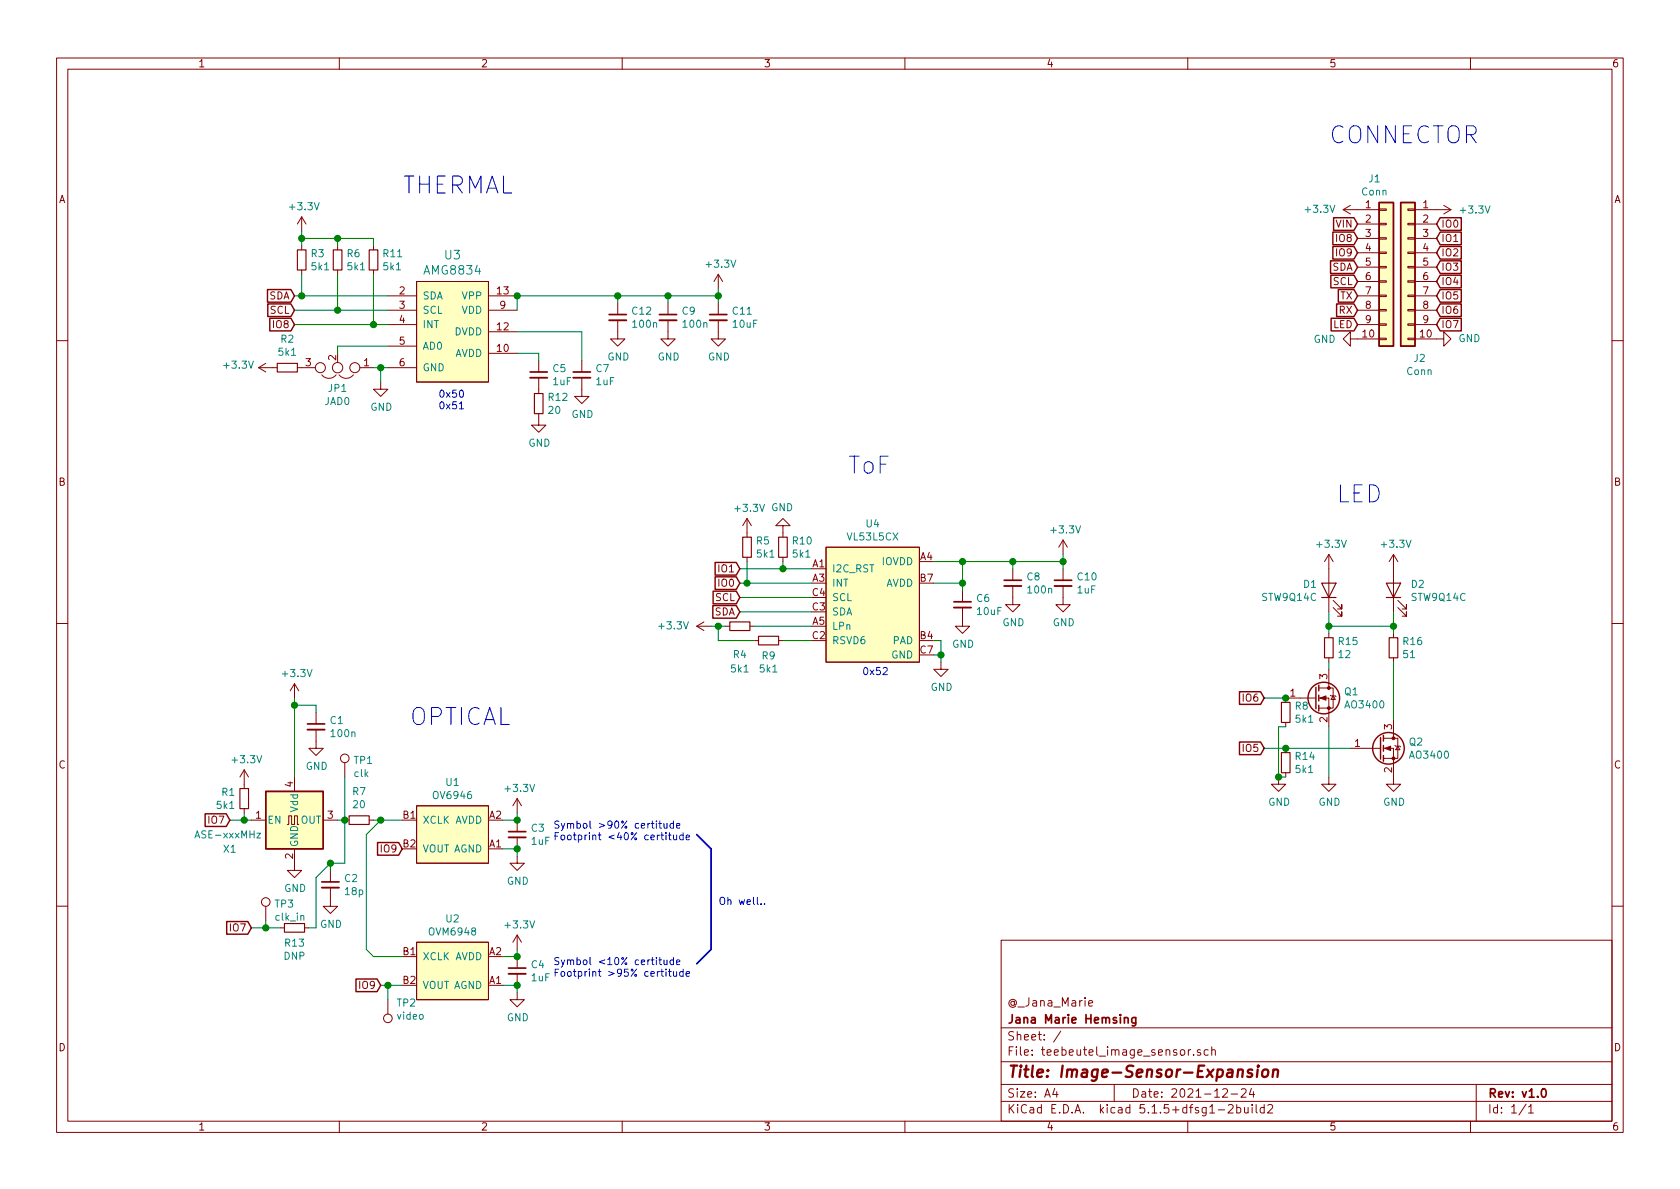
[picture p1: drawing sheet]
<svg xmlns="http://www.w3.org/2000/svg" width="297mm" height="210mm" viewBox="0 0 297 210" stroke-linecap="round" stroke-linejoin="round" font-family="sans-serif">
<g fill="none" stroke="#840000" stroke-width=".18">
<path d="M10 10.3h277v189.9h-277zM12 12.2h273v186.1h-273zM60 10.3v1.9M110 10.3v1.9M160 10.3v1.9M210 10.3v1.9M260 10.3v1.9M53.3 38.3v2.6M53.3 38.3l-.7 1.3M53.3 38.3l.8 1.3M237.5 37.1h6.3M237.5 37.1l1.3 .7"/>
<path d="M238.8 36.3l-1.3 .8M240 39.6h3.8M243.8 39.5h1.3v.2h-1.3zM243.8 37h1.3v.2h-1.3zM248.9 39.5h1.3v.2h-1.3zM248.9 37h1.3v.2h-1.3zM250.2 37.1h6.3M250.2 39.6h3.8M255.3 36.3l1.2 .8M256.5 37.1l-1.2 .7M53.3 43.4v.8M53.3 47.7v.8"/>
<path d="M59.7 43.4v.8M59.7 47.7v.8M66 43.4v.8M66 47.7v.8M68.6 52.3h5.1M68.6 54.9h5.1M68.6 57.4h5.1M73.7 49.8h12.7v17.8h-12.7zM86.4 58.7h5M86.4 52.3h5M86.4 54.9h5M109.2 56.6v3.3h1.3l-1.3 1.3-1.3-1.3h1.3"/>
<path d="M109.2 53.6v2M118.1 56.6v3.3h1.3l-1.3 1.3-1.3-1.3h1.3M118.1 53.6v2M127 56.6v3.3h1.3l-1.3 1.3-1.3-1.3h1.3M127 48.5l-.8 1.3M127 48.5v2.5M127 53.6v2M127 48.5l.8 1.3M238.8 59.9v-1.2l-1.3 1.2 1.3 1.3v-1.3h5M240 52.3h3.8M240 54.9h3.8M240 57.4h3.8"/>
<path d="M240 42.2h3.8M240 44.7h3.8M240 47.2h3.8M240 49.8h3.8M243.8 52.2h1.3v.2h-1.3zM243.8 54.7h1.3v.3h-1.3zM243.8 57.3h1.3v.2h-1.3zM243.8 59.8h1.3v.3h-1.3zM243.8 49.7h1.3v.2h-1.3zM243.8 44.6h1.3v.2h-1.3zM243.8 42h1.3v.3h-1.3zM243.8 47.1h1.3v.3h-1.3z"/>
<path d="M248.9 52.2h1.3v.2h-1.3zM248.9 54.7h1.3v.3h-1.3zM248.9 57.3h1.3v.2h-1.3zM248.9 59.8h1.3v.3h-1.3zM248.9 49.7h1.3v.2h-1.3zM248.9 44.6h1.3v.2h-1.3zM248.9 42h1.3v.3h-1.3zM248.9 47.1h1.3v.3h-1.3zM250.2 59.9h5.1v-1.2l1.2 1.2-1.2 1.3v-1.3M250.2 52.3h3.8M250.2 54.9h3.8M250.2 57.4h3.8"/>
<path d="M250.2 42.2h3.8M250.2 44.7h3.8M250.2 47.2h3.8M250.2 49.8h3.8M10 60.2h2M45.7 65h3.3M45.7 65l1.3 .8M47 64.3l-1.3 .7M52.6 65h3.2M56.9 66.3a1.63 1.63 0 0 0 2.5 0M59.9 66.3a1.63 1.63 0 0 0 2.6 0M63.6 65h2.4"/>
<path d="M67.3 67.6v1.2h1.3l-1.3 1.3-1.3-1.3h1.3M68.6 61.2h5.1M68.6 65h5.1M86.4 62.5h5M95.2 73.1v2.1h1.3l-1.3 1.2-1.2-1.2h1.2M95.2 63.7v2.1M95.2 66.8v2.8M102.9 66.8v3.3h1.2l-1.2 1.3-1.3-1.3h1.3M102.9 63.7v2.1M285 60.2h2M132.1 91.7l-.8 1.3M132.1 91.7v3.3"/>
<path d="M132.1 98.5v.8M132.1 91.7l.7 1.3M138.4 93h1.3l-1.3-1.3-1.2 1.3h1.2v2M138.4 98.5v.8M146 96.8h16.6v20.3h-16.6zM188 95.5l-.8 1.3M188 95.5v2.5M188 95.5l.7 1.3M234.9 98v10.2M234.9 98l-.7 1.3M234.9 98l.8 1.3M246.4 98v10.2"/>
<path d="M246.4 98l-.8 1.3M246.4 98l.7 1.3M10 110.3h2M123.2 110.7l1.3 .8M123.2 110.7h2.5M124.5 110l-1.3 .7M128.3 110.7h.7M132.6 110.7h.7M133.3 113.3h.8M137.7 113.3h.7M166.4 117.1v1.3h1.2l-1.2 1.2-1.3-1.2h1.3M170.2 107.4v3.3h1.2l-1.2 1.3-1.3-1.3h1.3"/>
<path d="M170.2 104.4v2M179.1 103.6v3.3h1.2l-1.2 1.3-1.3-1.3h1.3M179.1 100.6v2M188 103.6v3.3h1.2l-1.2 1.3-1.3-1.3h1.3M188 100.6v2M234.9 112v.8M234.9 116.3v.8M234.9 118.4v3.3M235.7 107.4l1.5 1.6v-.8v.8h-.7M235.7 106.2l1.5 1.5v-.8v.8h-.7M246.4 112v.8M246.4 116.3v.8"/>
<path d="M247.1 107.4l1.6 1.6v-.8v.8h-.8M247.1 106.2l1.6 1.5v-.8v.8h-.8M285 110.3h2M43.2 136.1l-.8 1.3M43.2 136.1v3.3M43.2 136.1l.7 1.3M52.1 120.9v2.5M52.1 137.4v2.5M52.1 120.9l-.8 1.3M52.1 120.9l.7 1.3M55.9 129v3.3h1.2l-1.2 1.3-1.3-1.3h1.3M55.9 126v2"/>
<path d="M61 134.9v2.5M226.1 137.4v1.3h1.2l-1.2 1.2-1.3-1.2h1.3M227.3 127.8v.7M227.3 132.3v.8M227.3 136.6v.8M232.7 123.4h-5.4v.8M233.2 123.4h1.7v5.1M233.2 121.7h2.5v3.5h-2.5M234.9 137.4v1.3h1.3l-1.3 1.2-1.2-1.2h1.2M235.2 122.9l.1 .2h.8l.1 .1M235.7 123.1l.4 .6h-.8zM238.8 132.3h5.3"/>
<path d="M244.6 132.3h1.8v6.4h1.2l-1.2 1.2-1.3-1.2h1.3M244.6 130.6h2.5v3.5h-2.5M246.4 127.2v3.4M246.6 131.8l.2 .1h.7l.1 .2M247.1 131.9l.4 .7h-.7zM43.2 143v.8M44.4 145h2.6M50.8 145.8h.3v-1.5h.5v1.5h.5v-1.5h.5v1.5h.2M52.1 150.1v3.8h1.2l-1.2 1.3-1.3-1.3h1.3M57.1 145h2.6M58.4 157v3.3h1.3l-1.3 1.2-1.3-1.2h1.3M58.4 153.9v2.1"/>
<path d="M61 145h.7M65.3 145h.7M73.7 142.5h12.7v10.1h-12.7zM91.4 151.4v1.2h1.3l-1.3 1.3-1.2-1.3h1.2M91.4 141.2l-.7 1.3M91.4 141.2v2.6M91.4 145v2.1M91.4 148.1v2M91.4 141.2l.8 1.3M10 160.2h2M47 160.3v2.5M49.5 164.1h.8"/>
<path d="M53.8 164.1h.8M68.6 176.8v2.5M73.7 166.6h12.7v10.2h-12.7zM91.4 175.5v1.3h1.3l-1.3 1.2-1.2-1.2h1.2M91.4 165.3v2.6M91.4 169.2v2M91.4 172.2v2M91.4 165.3l-.7 1.3M91.4 165.3l.8 1.3M177 166.3h108v32h-108zM192.5 177.4l.7-.1-.1-.3-.4-.1-.2 .2 .1 .7h.5M285 160.2h2"/>
<path d="M60 198.3v1.9M110 198.3v1.9M160 198.3v1.9M177 194.8h108M177 191.8h108M177 187.8h108M177 181.8h108M186.5 192.5l-.4 1h1M186.8 193v1M187.6 182.3l-1.3 2M197 191.8v3M210 198.3v1.9"/>
<path d="M210.1 185.6v1M210.5 185.6l-.4 .3M211 186.5v.1M212.2 185.7l-.3-.1-.2 .2 .1 .2 .4 .2v.3h-.5M213.6 185.7l-.4-.1-.3 .3 .1 .6 .2 .1 .4-.1M214.2 185.7l.3-.1 .3 .1 .1 .9M214.2 185.1v1.5M215.4 196.3h1.1M216.2 192.7l.2-.2h.4l.2 .5-.9 1h.9M217.2 195.5l.2-.2h.4l.2 .5-.9 1h.9M217.7 193.5h1.1M218.7 195.9l.4-.1 .3 .3-.1 .6h-.6"/>
<path d="M218.7 195.3v1.5M219.5 192.7l.2-.2h.3l.3 .2v.3v.2l-.9 .8h.9M220 195.8l.1 .9 .3 .1 .3-.1M220.7 195.8v1M221.3 192.5l-.4 1h.9M221.4 195.3v.2M221.4 195.8v1M221.6 193v1M222.1 195.3v1.3l.2 .2M223.5 195.9l-.4-.1-.3 .3 .1 .6 .2 .1 .4-.1M223.5 195.3v1.5M224.2 195.5l.2-.2h.3l.3 .5-.9 1h.9"/>
<path d="M260 198.3v1.9M261 191.8v6.5M269.8 195.2l-1.2 2M270.3 195.8l.4-.5v1.5M270.3 196.8h.8"/>
<circle cx="56.6" cy="65" r=".89"/>
<circle cx="59.7" cy="65" r=".91"/>
<circle cx="62.7" cy="65" r=".89"/>
<circle cx="61" cy="134.1" r=".76"/>
<circle cx="47" cy="159.5" r=".76"/>
<circle cx="68.6" cy="180.1" r=".76"/>
</g>
<g fill="none" stroke="#840000" stroke-width=".3">
<path d="M107.7 55.6h3M116.6 55.6h3M125.5 55.6h3M93.7 65.8h3.1M101.3 65.8h3.1M168.7 106.4h3M177.5 102.6h3.1M186.4 102.6h3.1M54.4 128h3M56.9 156h3M89.9 147.1h3.1M89.9 171.2h3.1"/>
<path d="M198.8 179.9v1M200.8 179.9v1.2l-.3 .3h-.3M198.8 180.1l.1-.1a.37 .37 0 0 1 .6 .1v.8M200.8 180l-.4-.1-.3 .3 .1 .6h.6M272.7 192.7l.2-.2a.81 .81 0 0 1 .6 .6 .81 .81 0 0 1-.3 .8l-.2 .1a.79 .79 0 0 1-.3-1.3z"/>
</g>
<path d="M221.4 189.2a.49 .49 0 0 0-.8 .3l.1 .2 .5 .1 .2 .3-.3 .3-.6-.1M222.4 189.1l-.2 1.3M222.5 188.4l-.1 .1 .1 .1v-.2v.2M223.3 189.3a.53 .53 0 0 1 .6-.2 .53 .53 0 0 1 .4 .4l-.1 .6a.54 .54 0 0 1-.5 .4 .54 .54 0 0 1-.6-.4zM225.1 189.3a.5 .5 0 0 1 .9 .1l-.1 1M225.2 189.1l-.2 1.3" fill="none" stroke="#840000" stroke-width=".41"/>
<g fill="none" stroke="#840000" stroke-width=".2">
<path d="M52.6 44.2h1.5v3.5h-1.5zM58.9 44.2h1.6v3.5h-1.6zM65.3 44.2h1.5v3.5h-1.5zM49 64.3h3.6v1.5h-3.6zM94.5 69.6h1.5v3.5h-1.5zM131.3 95h1.5v3.5h-1.5zM137.7 95h1.5v3.5h-1.5zM129 110h3.6v1.5h-3.6zM134.1 112.5h3.6v1.5h-3.6zM233.7 103.1h2.5l-1.3 2.6zM233.7 105.7h2.5M234.2 112.8h1.5v3.5h-1.5z"/>
<path d="M245.1 103.1h2.5l-1.2 2.6zM245.1 105.7h2.5M245.6 112.8h1.5v3.5h-1.5zM42.4 139.4h1.5v3.6h-1.5zM226.6 124.2h1.5v3.6h-1.5zM226.6 133.1h1.5v3.5h-1.5zM61.7 144.3h3.6v1.5h-3.6zM50.3 163.3h3.5v1.5h-3.5z"/>
</g>
<g fill="#ffffc2" stroke="#ffffc2" stroke-width=".18">
<path d="M47 139.9h10.1v10.2h-10.1z"/>
<path d="M73.7 142.5h12.7v10.1h-12.7z"/>
<path d="M73.7 49.8h12.7v17.8h-12.7z"/>
<path d="M247.6 35.8h2.6v25.4h-2.6z"/>
<path d="M243.8 35.8h2.6v25.4h-2.6z"/>
<path d="M146 96.8h16.6v20.3h-16.6z"/>
<path d="M73.7 166.6h12.7v10.2h-12.7z"/>
</g>
<g fill="none" stroke="#840000" stroke-width=".25">
<path d="M235.8 38.5h3.6l.6 1.1-.6 1.1h-3.6zM243.8 35.8h2.6v25.4h-2.6zM247.6 35.8h2.6v25.4h-2.6zM254.6 38.5h3.8v2.2h-3.8l-.6-1.1zM47.3 51.2h4.1l.7 1.1-.7 1.1h-4.1zM47.3 53.7h4.1l.7 1.2-.7 1.1h-4.1zM47.7 56.3h3.7l.7 1.1-.7 1.1h-3.7zM235.3 46.1h4.1l.6 1.1-.6 1.2h-4.1zM235.3 48.7h4.1l.6 1.1-.6 1.1h-4.1zM235.4 56.3h4l.6 1.1-.6 1.1h-4zM235.7 43.6h3.7l.6 1.1-.6 1.1h-3.7zM235.7 41h3.7l.6 1.2-.6 1.1h-3.7z"/>
<path d="M236.3 53.7h3.1l.6 1.2-.6 1.1h-3.1zM236.6 51.2h2.8l.6 1.1-.6 1.1h-2.8zM254.6 56.3h3.8v2.2h-3.8l-.6-1.1zM254.6 53.7h3.8v2.3h-3.8l-.6-1.1zM254.6 51.2h3.8v2.2h-3.8l-.6-1.1zM254.6 48.7h3.8v2.2h-3.8l-.6-1.1zM254.6 46.1h3.8v2.3h-3.8l-.6-1.2zM254.6 43.6h3.8v2.2h-3.8l-.6-1.1zM254.6 41h3.8v2.3h-3.8l-.6-1.1zM126.4 99.5h3.8l.6 1.1-.6 1.1h-3.8zM126 107.1h4.2l.6 1.1-.6 1.1h-4.2zM126.1 104.5h4.1l.6 1.2-.6 1.1h-4.1z"/>
<path d="M126.4 102h3.8l.6 1.1-.6 1.1h-3.8zM47 139.9h10.1v10.2h-10.1zM219.2 131.2h3.7l.6 1.1-.6 1.1h-3.7zM219.2 122.3h3.7l.6 1.1-.6 1.2h-3.7zM232.7 121.5v3.8M233.2 121.2v1M233.2 122.9v1M233.2 124.7v1M244.1 130.4v3.8M244.6 130v1.1M244.6 131.8v1M244.6 133.6v1"/>
<path d="M36.3 143.9h3.7l.6 1.1-.6 1.1h-3.7zM66.8 149h3.7l.6 1.1-.6 1.1h-3.7zM40.1 163h3.7l.6 1.1-.6 1.1h-3.7zM62.9 173.1h3.8l.6 1.1-.6 1.2h-3.8z"/>
<circle cx="234.1" cy="123.4" r="2.79"/>
<circle cx="245.5" cy="132.3" r="2.79"/>
</g>
<path d="M45.4 147.3h.7l-.7 .9h.7" fill="none" stroke="#008484" stroke-width=".18"/>
<path d="M107.7 56.6h3M116.6 56.6h3M125.5 56.6h3M93.7 66.8h3.1M101.3 66.8h3.1M168.7 107.4h3M177.5 103.6h3.1M186.4 103.6h3.1M54.4 129h3M56.9 157h3M89.9 148.1h3.1M89.9 172.2h3.1" fill="none" stroke="#840000" stroke-width=".33"/>
<g fill="#840000" stroke="#840000" stroke-width=".18">
<path d="M244.9 132.3l1-.4v.8z"/>
<path d="M233.4 123.4l1-.3v.7z"/>
<circle cx="246.4" cy="134.1" r=".25"/>
<circle cx="246.4" cy="130.6" r=".25"/>
<circle cx="234.9" cy="125.2" r=".25"/>
<circle cx="234.9" cy="121.7" r=".25"/>
</g>
<path d="M123.2 147.6l2.5 2.5v17.8l-2.5 2.5" fill="none" stroke="#000084" stroke-width=".3"/>
<g fill="none" stroke="#008400" stroke-width=".18">
<path d="M52.1 54.9h16.5M52.1 52.3h16.5M52.1 57.4h16.5M53.3 42.2h12.7v1.2M53.3 40.9v2.5M53.3 48.5v3.8M59.7 42.2v1.2M59.7 48.5v6.4M66 48.5v8.9M91.4 58.7h11.5v5M109.2 52.3v1.3M118.1 52.3v1.3"/>
<path d="M127 52.3h-35.6v2.6M127 51v2.6M66 65h2.6M67.3 65v2.6M68.6 61.2h-8.9v1.3M91.4 62.5h3.8v1.2M132.1 99.3v3.8M138.4 99.3v1.3M165.1 99.3h22.9M170.2 99.3v5.1M179.1 99.3v1.3M188 98v2.6"/>
<path d="M125.7 110.7h2.6M127 110.7v2.6h6.3M130.8 100.6h12.7M130.8 103.1h12.7M130.8 105.7h12.7M130.8 108.2h12.7M133.3 110.7h10.2M138.4 113.3h5.1M165.1 103.1h5.1M165.1 113.3h1.3v3.8M165.1 115.8h1.3M234.9 110.7h11.5"/>
<path d="M234.9 108.2v3.8M234.9 117.1v1.3M246.4 108.2v3.8M246.4 117.1v10.1M52.1 124.7h3.8v1.3M52.1 123.4v14M61 137.4v15.2h-2.6M223.5 132.3h15.3M223.5 123.4h3.8M227.3 128.5h-1.2v8.9h1.2M234.9 128.5v8.9M40.6 145h3.8"/>
<path d="M43.2 143.8v1.2M58.4 152.6v1.3M58.4 152.6l-2.5 2.6v8.9h-1.3M59.7 145h1.3M66 145h5.1M67.3 145l-2.5 2.6v20.3l1.2 1.3h5.1M88.9 150.1h2.5v1.3M91.4 143.8v1.2h-2.5M44.4 164.1h5.1M47 162.8v1.3M67.3 174.2h3.8M68.6 174.2v2.6"/>
<path d="M88.9 174.2h2.5v1.3M91.4 167.9v1.3h-2.5"/>
</g>
<g fill="none" stroke="#0000c2" stroke-width=".18">
<path d="M81.2 71.4l.4-.4v1.3M81.2 72.3h.7M81.4 69.1l.1-.1a.69 .69 0 0 1 .5 .6 .69 .69 0 0 1-.5 .7l-.2-.3-.1-.2zM156.2 118.2l.4-.2 .3 .4-.1 .2-.7 .7h.8M116.5 145.6h.5M116.7 145.2v1.1l.3 .2M117.4 145.6v.8l.4 .1 .1-.2M117.8 147.2v.2M117.8 147.7v.8M117.9 145.6v.9M118.2 147.7h.5M118.4 147.2v1.1l.3 .2"/>
<path d="M119.1 145.7l-.4-.1-.2 .2 .1 .6h.5M119.1 147.7l.1 .8h.3l.1-.1M119.1 145.2v1.3M119.6 146l.6-.1v-.2l-.4-.1-.2 .2 .1 .6h.5M119.6 147.7v.8M120.8 147.7h-.4l-.2 .2 .1 .6h.5M120.8 147.2v1.3M121.3 148.1l.6-.1v-.3h-.4l-.2 .1 .1 .7h.5M134.6 159.8v.1M135.2 159.8v.1M116.5 169.7h.5M116.7 169.3v1.1l.3 .2"/>
<path d="M117.4 169.7v.8l.4 .1 .1-.1M117.8 171.4v.1M117.8 171.8v.8M117.9 169.7v.9M118.2 171.8h.5M118.4 171.4v1.1l.3 .1M119.1 169.8l-.4-.1-.2 .3 .1 .5h.5M119.1 171.8l.1 .8h.3l.1-.1M119.1 169.3v1.3M119.6 170.1l.6-.1v-.2l-.4-.1-.2 .2 .1 .6h.5M119.6 171.8v.8M120.8 171.9l-.4-.1-.2 .2 .1 .6h.5"/>
<path d="M120.8 171.4v1.2M121.3 172.2l.6-.1v-.2l-.4-.1-.2 .2 .1 .6h.5"/>
</g>
<g fill="#008400" stroke="#008400" stroke-width=".25">
<circle cx="226.1" cy="137.4" r=".51"/>
<circle cx="43.2" cy="145" r=".51"/>
<circle cx="67.3" cy="65" r=".51"/>
<circle cx="47" cy="164.1" r=".51"/>
<circle cx="227.3" cy="132.3" r=".51"/>
<circle cx="91.4" cy="169.2" r=".51"/>
<circle cx="227.3" cy="123.4" r=".51"/>
<circle cx="66" cy="57.4" r=".51"/>
<circle cx="188" cy="99.3" r=".51"/>
<circle cx="170.2" cy="99.3" r=".51"/>
<circle cx="170.2" cy="103.1" r=".51"/>
<circle cx="52.1" cy="124.7" r=".51"/>
<circle cx="179.1" cy="99.3" r=".51"/>
<circle cx="166.4" cy="115.8" r=".51"/>
<circle cx="91.4" cy="174.2" r=".51"/>
<circle cx="68.6" cy="174.2" r=".51"/>
<circle cx="235" cy="110.7" r=".51"/>
<circle cx="118.1" cy="52.3" r=".51"/>
<circle cx="109.2" cy="52.3" r=".51"/>
<circle cx="59.7" cy="42.2" r=".51"/>
<circle cx="91.4" cy="52.3" r=".51"/>
<circle cx="91.4" cy="145" r=".51"/>
<circle cx="91.4" cy="150.1" r=".51"/>
<circle cx="246.4" cy="110.7" r=".51"/>
<circle cx="58.4" cy="152.6" r=".51"/>
<circle cx="138.4" cy="100.6" r=".51"/>
<circle cx="59.7" cy="54.9" r=".51"/>
<circle cx="67.3" cy="145" r=".51"/>
<circle cx="53.3" cy="42.2" r=".51"/>
<circle cx="127" cy="110.7" r=".51"/>
<circle cx="61" cy="145" r=".51"/>
<circle cx="53.3" cy="52.3" r=".51"/>
<circle cx="132.1" cy="103.1" r=".51"/>
<circle cx="127" cy="52.3" r=".51"/>
</g>
<g font-size="4.2" fill="#0000c2">
<text x="234.9" y="25.4">CONNECTOR</text>
<text x="71.1" y="34.3">THERMAL</text>
<text x="149.9" y="83.8">ToF</text>
<text x="236.2" y="88.9">LED</text>
<text x="72.4" y="128.3">OPTICAL</text>
</g>
<text font-size="2.8" fill="#840000" x="178" y="190.5">Title: Image-Sensor-Expansion</text>
<g font-size="2.1" fill="#008484">
<text x="78.7" y="45.9">U3</text>
<text x="75.2" y="48.6">AMG8834</text>
</g>
<g font-size="2.1" fill="#840000">
<text x="178" y="178">@_Jana_Marie</text>
<text x="178" y="184">Sheet: /</text>
<text x="178" y="181">Jana Marie Hemsing</text>
<text x="178" y="186.7">File: teebeutel_image_sensor.sch</text>
<text x="178" y="196.9">KiCad E.D.A. kicad 5.1.5+dfsg1-2build2</text>
<text x="178" y="194.1">Size: A4</text>
<text x="200" y="194.1">Date: 2021-12-24</text>
<text x="263" y="194.1">Rev: v1.0</text>
<text x="263" y="196.9">Id: 1/1</text>
</g>
<g font-size="1.8" fill="#840000">
<text x="35" y="11.9">1</text>
<text x="85" y="11.9">2</text>
<text x="135" y="11.9">3</text>
<text x="185" y="11.9">4</text>
<text x="235" y="11.9">5</text>
<text x="285" y="11.9">6</text>
<text x="10.4" y="35.9">A</text>
<text x="285.4" y="35.9">A</text>
<text x="236.3" y="40.3">VIN</text>
<text x="241.5" y="36.8">1</text>
<text x="241.5" y="39.4">2</text>
<text x="241.5" y="41.9">3</text>
<text x="251.6" y="36.8">1</text>
<text x="251.6" y="39.4">2</text>
<text x="251.6" y="41.9">3</text>
<text x="254.8" y="40.3">IO0</text>
<text x="235.5" y="47.9">SDA</text>
<text x="236.4" y="45.3">IO9</text>
<text x="236.4" y="42.8">IO8</text>
<text x="241.5" y="44.4">4</text>
<text x="241.5" y="47">5</text>
<text x="251.6" y="44.4">4</text>
<text x="251.6" y="47">5</text>
<text x="254.8" y="47.9">IO3</text>
<text x="254.8" y="45.3">IO2</text>
<text x="254.8" y="42.8">IO1</text>
<text x="47.5" y="53">SDA</text>
<text x="70.6" y="52.1">2</text>
<text x="87.9" y="52.1">13</text>
<text x="235.7" y="50.4">SCL</text>
<text x="237" y="53">TX</text>
<text x="241.5" y="49.5">6</text>
<text x="241.5" y="52.1">7</text>
<text x="251.6" y="49.5">6</text>
<text x="251.6" y="52.1">7</text>
<text x="254.8" y="53">IO5</text>
<text x="254.8" y="50.4">IO4</text>
<text x="47.8" y="55.5">SCL</text>
<text x="48.4" y="58">IO8</text>
<text x="70.6" y="54.6">3</text>
<text x="70.6" y="57.1">4</text>
<text x="87.9" y="58.4">12</text>
<text x="88.4" y="54.6">9</text>
<text x="235.7" y="58">LED</text>
<text x="236.8" y="55.5">RX</text>
<text x="241" y="59.7">10</text>
<text x="241.5" y="54.6">8</text>
<text x="241.5" y="57.1">9</text>
<text x="251.1" y="59.7">10</text>
<text x="251.6" y="54.6">8</text>
<text x="251.6" y="57.1">9</text>
<text x="254.8" y="58">IO7</text>
<text x="254.8" y="55.5">IO6</text>
<text x="54.1" y="64.8">3</text>
<text x="59.4" y="63.7" transform="rotate(-90 59.4 63.7)">2</text>
<text x="64.3" y="64.8">1</text>
<text x="70.6" y="61">5</text>
<text x="70.6" y="64.8">6</text>
<text x="87.9" y="62.2">10</text>
<text x="10.4" y="85.9">B</text>
<text x="285.4" y="85.9">B</text>
<text x="127.2" y="101.2">IO1</text>
<text x="143.7" y="100.3">A1</text>
<text x="162.7" y="99.1">A4</text>
<text x="126.5" y="106.3">SCL</text>
<text x="127.2" y="103.8">IO0</text>
<text x="143.7" y="102.9">A3</text>
<text x="143.7" y="107.9">C3</text>
<text x="143.7" y="105.4">C4</text>
<text x="162.7" y="102.9">B7</text>
<text x="126.3" y="108.8">SDA</text>
<text x="143.7" y="110.5">A5</text>
<text x="143.7" y="113">C2</text>
<text x="162.7" y="113">B4</text>
<text x="162.7" y="115.6">C7</text>
<text x="219.9" y="124.1">IO6</text>
<text x="228.1" y="123.2">1</text>
<text x="234.7" y="120.1" transform="rotate(-90 234.7 120.1)">3</text>
<text x="234.7" y="127.7" transform="rotate(-90 234.7 127.7)">2</text>
<text x="246.1" y="129" transform="rotate(-90 246.1 129)">3</text>
<text x="10.4" y="135.9">C</text>
<text x="219.9" y="133">IO5</text>
<text x="239.5" y="132.1">1</text>
<text x="246.1" y="136.6" transform="rotate(-90 246.1 136.6)">2</text>
<text x="285.4" y="135.9">C</text>
<text x="51.8" y="139.2" transform="rotate(-90 51.8 139.2)">4</text>
<text x="37" y="145.7">IO7</text>
<text x="45.2" y="144.8">1</text>
<text x="57.9" y="144.8">3</text>
<text x="71.3" y="144.8">B1</text>
<text x="71.3" y="149.9">B2</text>
<text x="86.5" y="149.9">A1</text>
<text x="86.5" y="144.8">A2</text>
<text x="51.8" y="151.9" transform="rotate(-90 51.8 151.9)">2</text>
<text x="67.5" y="150.7">IO9</text>
<text x="40.8" y="164.7">IO7</text>
<text x="71.3" y="168.9">B1</text>
<text x="71.3" y="174">B2</text>
<text x="86.5" y="174">A1</text>
<text x="86.5" y="168.9">A2</text>
<text x="63.7" y="174.9">IO9</text>
<text x="10.4" y="185.9">D</text>
<text x="285.4" y="185.9">D</text>
<text x="35" y="199.9">1</text>
<text x="85" y="199.9">2</text>
<text x="135" y="199.9">3</text>
<text x="185" y="199.9">4</text>
<text x="235" y="199.9">5</text>
<text x="285" y="199.9">6</text>
</g>
<g font-size="1.8" fill="#008484">
<text x="240.8" y="34.6">Conn</text>
<text x="242.1" y="32.3">J1</text>
<text x="51.4" y="37.2">+3.3V</text>
<text x="231" y="37.6">+3.3V</text>
<text x="258.4" y="37.8">+3.3V</text>
<text x="55" y="45.5">R3</text>
<text x="55.2" y="47.8">5k1</text>
<text x="61.4" y="45.5">R6</text>
<text x="61.5" y="47.8">5k1</text>
<text x="67.8" y="45.5">R11</text>
<text x="67.9" y="47.8">5k1</text>
<text x="125" y="47.3">+3.3V</text>
<text x="74.7" y="53">SDA</text>
<text x="81.8" y="53">VPP</text>
<text x="74.7" y="55.5">SCL</text>
<text x="74.7" y="58">INT</text>
<text x="80.3" y="59.3">DVDD</text>
<text x="81.6" y="55.5">VDD</text>
<text x="111.8" y="55.6">C12</text>
<text x="112" y="58">100n</text>
<text x="120.6" y="55.6">C9</text>
<text x="120.9" y="58">100n</text>
<text x="129.6" y="55.6">C11</text>
<text x="129.7" y="58">10uF</text>
<text x="39.8" y="65.2">+3.3V</text>
<text x="49.3" y="62.9">5k1</text>
<text x="49.7" y="60.6">R2</text>
<text x="74.7" y="61.8">AD0</text>
<text x="74.7" y="65.7">GND</text>
<text x="80.3" y="63.1">AVDD</text>
<text x="97.8" y="65.8">C5</text>
<text x="105.4" y="65.8">C7</text>
<text x="107.4" y="63.7">GND</text>
<text x="116.3" y="63.7">GND</text>
<text x="125.2" y="63.7">GND</text>
<text x="232.3" y="60.6">GND</text>
<text x="250" y="64">J2</text>
<text x="257.9" y="60.5">GND</text>
<text x="57.4" y="71.6">JAD0</text>
<text x="58.1" y="69.3">JP1</text>
<text x="97" y="70.9">R12</text>
<text x="97.8" y="68.1">1uF</text>
<text x="105.4" y="68.1">1uF</text>
<text x="248.7" y="66.3">Conn</text>
<text x="65.5" y="72.6">GND</text>
<text x="97.1" y="73.2">20</text>
<text x="101" y="73.9">GND</text>
<text x="93.4" y="79">GND</text>
<text x="130.1" y="90.5">+3.3V</text>
<text x="136.3" y="90.4">GND</text>
<text x="149.9" y="95.6">VL53L5CX</text>
<text x="153.2" y="93.3">U4</text>
<text x="186" y="94.3">+3.3V</text>
<text x="133.8" y="96.3">R5</text>
<text x="133.9" y="98.6">5k1</text>
<text x="140.2" y="96.3">R10</text>
<text x="140.3" y="98.6">5k1</text>
<text x="147.1" y="101.2">I2C_RST</text>
<text x="155.9" y="99.9">IOVDD</text>
<text x="233" y="96.9">+3.3V</text>
<text x="244.4" y="96.9">+3.3V</text>
<text x="147.1" y="103.8">INT</text>
<text x="147.1" y="106.3">SCL</text>
<text x="156.5" y="103.8">AVDD</text>
<text x="172.7" y="106.4">C6</text>
<text x="181.6" y="102.6">C8</text>
<text x="181.9" y="104.9">100n</text>
<text x="190.5" y="104.9">1uF</text>
<text x="190.6" y="102.6">C10</text>
<text x="223.2" y="106.3">STW9Q14C</text>
<text x="230.5" y="104">D1</text>
<text x="249.6" y="104">D2</text>
<text x="249.6" y="106.3">STW9Q14C</text>
<text x="116.7" y="111.3">+3.3V</text>
<text x="147.1" y="111.4">LPn</text>
<text x="147.1" y="113.9">RSVD6</text>
<text x="147.1" y="108.8">SDA</text>
<text x="157.8" y="113.9">PAD</text>
<text x="172.8" y="108.8">10uF</text>
<text x="177.2" y="110.7">GND</text>
<text x="186.1" y="110.7">GND</text>
<text x="50.1" y="119.7">+3.3V</text>
<text x="129.3" y="118.9">5k1</text>
<text x="129.7" y="116.4">R4</text>
<text x="134.4" y="118.9">5k1</text>
<text x="134.8" y="116.6">R9</text>
<text x="157.6" y="116.5">GND</text>
<text x="168.4" y="114.5">GND</text>
<text x="236.7" y="114.1">R15</text>
<text x="236.8" y="116.4">12</text>
<text x="248.2" y="114.1">R16</text>
<text x="248.2" y="116.4">51</text>
<text x="164.5" y="122.2">GND</text>
<text x="229" y="125.5">R8</text>
<text x="237.8" y="123">Q1</text>
<text x="238" y="125.3">AO3400</text>
<text x="58.4" y="128">C1</text>
<text x="58.7" y="130.3">100n</text>
<text x="229.2" y="127.8">5k1</text>
<text x="249.2" y="131.8">Q2</text>
<text x="41.2" y="135">+3.3V</text>
<text x="54.1" y="136.1">GND</text>
<text x="62.6" y="135.1">TP1</text>
<text x="62.7" y="137.4">clk</text>
<text x="229.1" y="134.4">R14</text>
<text x="229.2" y="136.7">5k1</text>
<text x="249.5" y="134.2">AO3400</text>
<text x="38.4" y="143">5k1</text>
<text x="39.2" y="140.7">R1</text>
<text x="52.7" y="143.6" transform="rotate(-90 52.7 143.6)">Vdd</text>
<text x="62.4" y="140.6">R7</text>
<text x="62.5" y="142.9">20</text>
<text x="76.8" y="141.3">OV6946</text>
<text x="78.9" y="139">U1</text>
<text x="89.5" y="140">+3.3V</text>
<text x="224.2" y="142.5">GND</text>
<text x="233.1" y="142.5">GND</text>
<text x="244.6" y="142.5">GND</text>
<text x="34.9" y="148.3">ASE-xxxMHz</text>
<text x="47.2" y="145.7">EN</text>
<text x="52.7" y="149.9" transform="rotate(-90 52.7 149.9)">GND</text>
<text x="53.2" y="145.7">OUT</text>
<text x="74.7" y="145.7">XCLK AVDD</text>
<text x="94" y="147.1">C3</text>
<text x="94" y="149.4">1uF</text>
<text x="39.6" y="150.8">X1</text>
<text x="61" y="156">C2</text>
<text x="74.7" y="150.7">VOUT AGND</text>
<text x="48.6" y="160.5">TP3</text>
<text x="50.2" y="157.7">GND</text>
<text x="61.1" y="158.3">18p</text>
<text x="89.6" y="156.5">GND</text>
<text x="48.8" y="162.8">clk_in</text>
<text x="50.4" y="167.4">R13</text>
<text x="56.6" y="164.1">GND</text>
<text x="76" y="165.4">OVM6948</text>
<text x="78.9" y="163.1">U2</text>
<text x="89.5" y="164.2">+3.3V</text>
<text x="50.2" y="169.7">DNP</text>
<text x="74.7" y="169.8">XCLK AVDD</text>
<text x="94" y="171.2">C4</text>
<text x="94" y="173.5">1uF</text>
<text x="70.2" y="178">TP2</text>
<text x="74.7" y="174.9">VOUT AGND</text>
<text x="70.3" y="180.3">video</text>
<text x="89.6" y="180.6">GND</text>
</g>
<g font-size="1.8" fill="#0000c2">
<text x="77.5" y="70.3">0x50</text>
<text x="77.5" y="72.4">0x51</text>
<text x="152.4" y="119.4">0x52</text>
<text x="97.8" y="146.5">Symbol &gt;90% certitude</text>
<text x="97.8" y="148.6">Footprint &lt;40% certitude</text>
<text x="127" y="160">Oh well..</text>
<text x="97.8" y="170.7">Symbol &lt;10% certitude</text>
<text x="97.8" y="172.7">Footprint &gt;95% certitude</text>
</g>
</svg>
